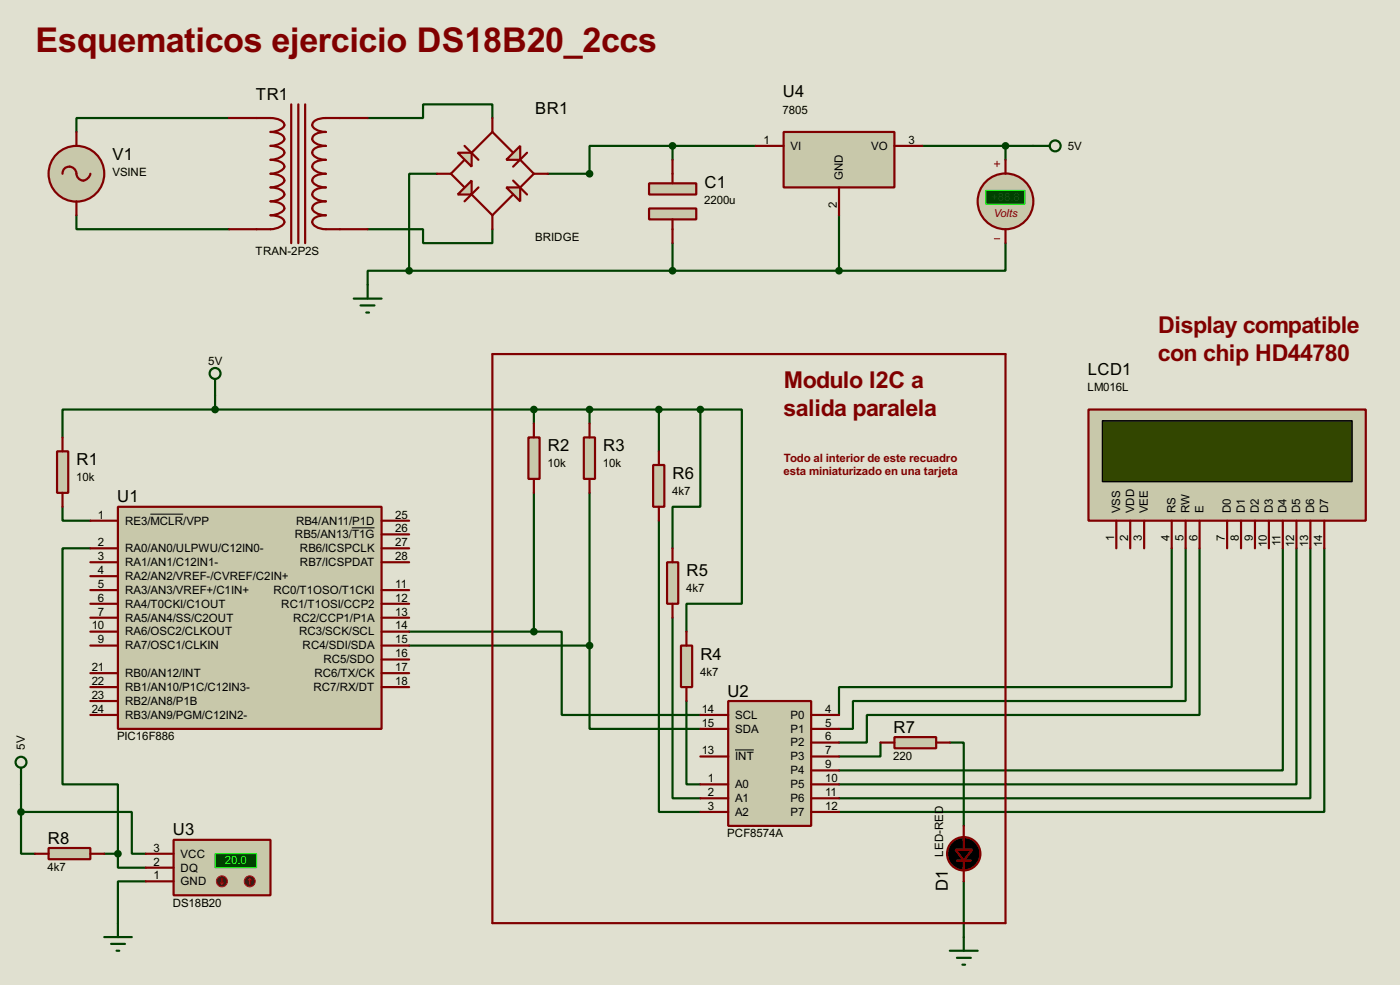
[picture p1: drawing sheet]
<svg xmlns="http://www.w3.org/2000/svg" width="256mm" height="180mm" viewBox="0 0 256 180" stroke-linecap="round" stroke-linejoin="round" font-family="sans-serif">
<path d="M0 0h256.5v180.3h-256.5z" fill="#e0e0d0"/>
<g fill="none" stroke="#004000" stroke-width=".4">
<path d="M14 39.4v2.6h28M42 21.6h-28v2.6M67.4 21.6h10.1v-2.5h12.7v2.5M80.1 31.8h-5.1v17.8M123.2 26.7h-15.2v5.1h-7.6M123.2 26.7v2.6M123.2 26.7h15.3M153.7 39.4v10.2M169 26.7h20.3M184.2 26.7v2.6M67.4 42h10.1v2.5h12.7v-2.5M75 49.6h-7.6v2.5"/>
<path d="M75 49.6h78.7M123.2 44.5v5.1M184.2 44.5v5.1h-30.5M39.4 75h-27.9v5.1M39.4 75h88.9M39.4 72.4v2.6M97.8 75v2.5M108 75v2.5M120.7 75v7.6M128.3 75v17.8h-5.1v7.6M128.3 75h7.6v35.5h-10.1v5.1M11.5 92.8v2.5h5.1"/>
<path d="M97.8 90.2v25.4M108 90.2v28M120.7 95.3v53.3h7.6M16.6 100.4h-5.1v43.2h10.1v12.7M75 118.2h33M75 115.6h22.8M97.8 115.6h5.1v15.3h25.4M108 118.2v15.2h20.3M123.2 113.1v33h5.1M214.7 100.4v25.4h-61v5.1M217.2 100.4v27.9h-60.9v5.1h-2.6M219.8 100.4v30.5h-61v5h-5.1"/>
<path d="M235 100.4v40.6h-81.3M237.5 100.4v43.2h-83.8M240.1 100.4v45.7h-86.4M242.6 100.4v48.2h-88.9M125.8 128.3v15.3h2.5M161.3 135.9v2.6h-7.6M174 135.9h2.6v15.3M3.9 148.6v7.7h2.5M3.9 148.6h20.3v7.7h2.5M3.9 143.6v5M19.1 156.3h2.5M21.6 156.3v2.5h5.1"/>
<path d="M26.7 161.3h-5.1v7.7M176.6 161.3v10.2"/>
</g>
<path d="M21.6 92.8h48.3v40.6h-48.3z" fill="#c8c8aa" stroke="#800000" stroke-width=".4"/>
<g fill="none" stroke="#800000" stroke-width=".4">
<path d="M16.6 95.3h5M69.9 97.8h5.1M69.9 95.3h5.1M16.6 100.4h5M16.6 102.9h5M16.6 105.5h5M16.6 110.5h5M16.6 113.1h5M16.6 118.2h5M16.6 115.6h5M16.6 108h5M69.9 100.4h5.1"/>
<path d="M69.9 102.9h5.1M69.9 110.5h5.1M69.9 113.1h5.1M69.9 118.2h5.1M69.9 115.6h5.1M69.9 108h5.1M16.6 123.2h5M16.6 125.8h5M16.6 128.3h5M16.6 130.9h5M69.9 123.2h5.1M69.9 125.8h5.1"/>
<path d="M69.9 120.7h5.1"/>
</g>
<path d="M27.6 94.1h6M64.5 96.6h4.1" fill="none" stroke="#000" stroke-width=".18"/>
<path d="M133.4 128.3h15.2v22.9h-15.2z" fill="#c8c8aa" stroke="#800000" stroke-width=".4"/>
<g fill="none" stroke="#800000" stroke-width=".4">
<path d="M128.3 130.9h5.1M128.3 133.4h5.1M128.3 138.5h5.1M148.6 130.9h5.1M148.6 133.4h5.1M148.6 138.5h5.1M148.6 135.9h5.1M128.3 143.6h5.1M128.3 146.1h5.1M128.3 148.6h5.1M148.6 143.6h5.1M148.6 146.1h5.1"/>
<path d="M148.6 148.6h5.1M148.6 141h5.1"/>
</g>
<path d="M134.7 137.3h3.4" fill="none" stroke="#000" stroke-width=".18"/>
<path d="M10.5 82.6h2v7.6h-2z" fill="#c8c8aa" stroke="#800000" stroke-width=".4"/>
<path d="M11.5 80.1v2.5M11.5 90.2v2.6" fill="none" stroke="#800000" stroke-width=".4"/>
<path d="M96.8 80.1h2.1v7.6h-2.1z" fill="#c8c8aa" stroke="#800000" stroke-width=".4"/>
<path d="M97.8 77.5v2.6M97.8 87.7v2.5" fill="none" stroke="#800000" stroke-width=".4"/>
<path d="M107 80.1h2v7.6h-2z" fill="#c8c8aa" stroke="#800000" stroke-width=".4"/>
<path d="M108 77.5v2.6M108 87.7v2.5" fill="none" stroke="#800000" stroke-width=".4"/>
<circle cx="14" cy="31.8" r="5.1" fill="#c8c8aa" stroke="#800000" stroke-width=".4"/>
<path d="M53.4 19.1v25.4M54.7 19.1v25.4M55.9 19.1v25.4M11.5 31.8a1.28 1.28 0 0 1 1.2-1.3 1.28 1.28 0 0 1 1.3 1.3 1.28 1.28 0 0 0 1.3 1.3 1.28 1.28 0 0 0 1.3-1.3M14 24.2v2.5M14 36.9v2.5M42 21.6h7.6a2.33 2.33 0 0 1 2.5 1.3 2.68 2.68 0 0 1-2.5 1.3 3.1 3.1 0 0 1 2.4 .9 .88 .88 0 0 1-.7 1.2l-1.1 .3-.6 .1a3.2 3.2 0 0 1 2.4 .9 .9 .9 0 0 1-.7 1.2l-1.1 .4-.6 .1a3.2 3.2 0 0 1 2.4 .8 .89 .89 0 0 1-.7 1.2l-1.1 .4-.6 .1a3.2 3.2 0 0 1 2.4 .9 .86 .86 0 0 1-.7 1.2l-1.1 .3-.6 .1a2.33 2.33 0 0 1 2.5 1.3 2.68 2.68 0 0 1-2.5 1.3 3.1 3.1 0 0 1 2.4 .9 .88 .88 0 0 1-.7 1.2l-1.1 .3-.6 .1a3.2 3.2 0 0 1 2.4 .9 .9 .9 0 0 1-.7 1.2l-1.1 .4-.6 .1h-7.6M67.4 21.6h-7.7a2.8 2.8 0 0 0-2.4 .9 .89 .89 0 0 0 .6 1.2l1.1 .4 .7 .1a2.77 2.77 0 0 0-2.4 .9 .9 .9 0 0 0 .6 1.2l1.1 .3 .7 .1a2.84 2.84 0 0 0-2.4 .9 .93 .93 0 0 0 .6 1.2l1.1 .4 .7 .1a2.84 2.84 0 0 0-2.4 .8 .91 .91 0 0 0 .6 1.2l1.1 .4 .7 .1a2.84 2.84 0 0 0-2.4 .9 .88 .88 0 0 0 .6 1.2l1.1 .3 .7 .1a2.8 2.8 0 0 0-2.4 .9 .89 .89 0 0 0 .6 1.2l1.1 .4 .7 .1a2.77 2.77 0 0 0-2.4 .9 .9 .9 0 0 0 .6 1.2l1.1 .3 .7 .1a2.84 2.84 0 0 0-2.4 .9 .93 .93 0 0 0 .6 1.2l1.1 .4 .7 .1h7.7" fill="none" stroke="#800000" stroke-width=".4"/>
<path d="M92.8 34.3h2.5v2.6z" fill="#c8c8aa" stroke="#800000" stroke-width=".4"/>
<path d="M85.1 26.7l2.6 2.6M85.1 29.3l-2.5 2.5 2.5 2.5M86.4 28l3.8-3.8 3.8 3.8M86.4 35.6l3.8 3.8 3.8-3.8M87.7 34.3l-2.6 2.6M94 33.1l2.6 2.5M95.3 29.3l2.5 2.5-2.5 2.5M96.6 28l-2.6 2.5" fill="none" stroke="#800000" stroke-width=".4"/>
<g fill="#c8c8aa" stroke="#800000" stroke-width=".4">
<path d="M92.8 29.3l2.5-2.6v2.6z"/>
<path d="M83.9 28h2.5v2.5z"/>
<path d="M83.9 35.6l2.5-2.5v2.5z"/>
</g>
<path d="M80.1 31.8h2.5M90.2 21.6v2.6M90.2 39.4v2.6M97.8 31.8h2.6" fill="none" stroke="#800000" stroke-width=".4"/>
<g fill="#004000" stroke="#004000" stroke-width=".4">
<circle cx="74.9" cy="49.6" r=".5"/>
<circle cx="108" cy="31.8" r=".5"/>
</g>
<g fill="#c8c8aa" stroke="#800000" stroke-width=".4">
<path d="M118.9 33.6h8.7v2h-8.7z"/>
<path d="M118.9 38.2h8.7v2h-8.7z"/>
</g>
<path d="M123.2 29.3v4.3M123.2 40.2v4.3" fill="none" stroke="#800000" stroke-width=".4"/>
<g fill="#004000" stroke="#004000" stroke-width=".4">
<circle cx="123.2" cy="26.7" r=".5"/>
<circle cx="97.8" cy="75" r=".5"/>
<circle cx="108" cy="75" r=".5"/>
</g>
<path d="M64.8 54.7h5.1M66.1 55.9h2.5M67.1 57.2h.5M67.4 52.1v2.6" fill="none" stroke="#004000" stroke-width=".4"/>
<path d="M124.8 118.2h2v7.6h-2z" fill="#c8c8aa" stroke="#800000" stroke-width=".4"/>
<path d="M125.8 115.6v2.6M125.8 125.8v2.5" fill="none" stroke="#800000" stroke-width=".4"/>
<path d="M122.2 102.9h2.1v7.6h-2.1z" fill="#c8c8aa" stroke="#800000" stroke-width=".4"/>
<path d="M123.2 100.4v2.5M123.2 110.5v2.6" fill="none" stroke="#800000" stroke-width=".4"/>
<path d="M119.7 85.1h2v7.7h-2z" fill="#c8c8aa" stroke="#800000" stroke-width=".4"/>
<path d="M120.7 82.6v2.5M120.7 92.8v2.5" fill="none" stroke="#800000" stroke-width=".4"/>
<g fill="#004000" stroke="#004000" stroke-width=".4">
<circle cx="120.7" cy="75" r=".5"/>
<circle cx="128.3" cy="75" r=".5"/>
</g>
<path d="M163.9 134.9h7.6v2.1h-7.6z" fill="#c8c8aa" stroke="#800000" stroke-width=".4"/>
<path d="M161.3 135.9h2.6M171.5 135.9h2.5M175.3 157.5h2.6M176.6 151.2v4.3M176.6 157.5v3.8" fill="none" stroke="#800000" stroke-width=".4"/>
<g fill="#000" stroke="#800000" stroke-width=".4">
<path d="M175.1 155.5h3l-1.5 2z"/>
<circle cx="176.5" cy="156.3" r="3.1"/>
</g>
<g fill="#004000" stroke="#004000" stroke-width=".4">
<circle cx="108" cy="118.2" r=".5"/>
<circle cx="97.8" cy="115.6" r=".5"/>
</g>
<circle cx="184.2" cy="36.9" r="5.1" fill="#c8c8aa" stroke="#800000" stroke-width=".4"/>
<path d="M182.2 30h1M182.7 29.5v1M182.2 43.7h1" fill="none" stroke="#800000" stroke-width=".18"/>
<path d="M180.6 34.9h7.2v2.5h-7.2z" fill="#004000" stroke="#0f0" stroke-width=".2"/>
<path d="M184.2 29.3v2.5M184.2 42v2.5" fill="none" stroke="#800000" stroke-width=".4"/>
<g fill="none" stroke="#004000" stroke-width=".4">
<path d="M189.3 26.7h3M39.4 69.4v3M174 174h5.1M175.3 175.3h2.6M176.3 176.6h.5M176.6 171.5v2.5"/>
<circle cx="193.3" cy="26.7" r="1"/>
<circle cx="39.4" cy="68.4" r="1"/>
</g>
<g fill="#004000" stroke="#004000" stroke-width=".4">
<circle cx="184.2" cy="26.7" r=".5"/>
<circle cx="39.4" cy="75" r=".5"/>
</g>
<path d="M143.6 24.2h20.3v10.1h-20.3z" fill="#c8c8aa" stroke="#800000" stroke-width=".4"/>
<path d="M138.5 26.7h5.1M153.7 34.3v5.1M163.9 26.7h5.1" fill="none" stroke="#800000" stroke-width=".4"/>
<g fill="#004000" stroke="#004000" stroke-width=".4">
<circle cx="123.2" cy="49.6" r=".5"/>
<circle cx="153.7" cy="49.6" r=".5"/>
</g>
<path d="M199.4 75h50.8v20.3h-50.8z" fill="#c8c8aa" stroke="#800000" stroke-width=".4"/>
<path d="M202 77h45.7v11.2h-45.7z" fill="#324600" stroke="#000" stroke-width=".25"/>
<g fill="none" stroke="#800000" stroke-width=".4">
<path d="M90.2 64.8h94v104.2h-94zM204.5 95.3v5.1M207.1 95.3v5.1M209.6 95.3v5.1M214.7 95.3v5.1M217.2 95.3v5.1M219.8 95.3v5.1M224.8 95.3v5.1M227.4 95.3v5.1M229.9 95.3v5.1M232.5 95.3v5.1M235 95.3v5.1"/>
<path d="M237.5 95.3v5.1M240.1 95.3v5.1M242.6 95.3v5.1"/>
</g>
<path d="M31.8 153.7h17.8v10.2h-17.8z" fill="#c8c8aa" stroke="#800000" stroke-width=".4"/>
<path d="M39.4 156.3h7.6v2.5h-7.6z" fill="#004000" stroke="#0f0" stroke-width=".2"/>
<path d="M26.7 158.8h5.1M26.7 156.3h5.1M26.7 161.3h5.1" fill="none" stroke="#800000" stroke-width=".4"/>
<circle cx="45.7" cy="161.3" r="1" fill="#400000" stroke="#f00" stroke-width=".2"/>
<path d="M45.8 160.8l-.3 .3M45.8 160.8l.2 .3M45.8 160.8v1.1" fill="none" stroke="#f00" stroke-width=".2"/>
<circle cx="40.6" cy="161.3" r="1" fill="#400000" stroke="#f00" stroke-width=".2"/>
<path d="M40.4 161.6l.3 .3M40.7 160.8v1.1M40.9 161.6l-.2 .3" fill="none" stroke="#f00" stroke-width=".2"/>
<g fill="none" stroke="#004000" stroke-width=".4">
<path d="M3.9 140.5v3.1"/>
<circle cx="3.8" cy="139.5" r="1"/>
</g>
<path d="M8.9 155.2h7.7v2.1h-7.7z" fill="#c8c8aa" stroke="#800000" stroke-width=".4"/>
<path d="M6.4 156.3h2.5M16.6 156.3h2.5" fill="none" stroke="#800000" stroke-width=".4"/>
<g fill="#004000" stroke="#004000" stroke-width=".4">
<circle cx="21.6" cy="156.3" r=".5"/>
<circle cx="3.8" cy="148.6" r=".5"/>
</g>
<path d="M19.1 171.5h5.1M20.4 172.8h2.5M21.4 174h.5M21.6 169v2.5" fill="none" stroke="#004000" stroke-width=".4"/>
<text font-size="7" fill="#800000" x="6.5" y="9.5">Esquematicos ejercicio DS18B20_2ccs</text>
<g font-size="4.8" fill="#800000">
<text x="212.1" y="66">con chip HD44780</text>
<text x="212.2" y="61">Display compatible</text>
<text x="143.6" y="71.1">Modulo I2C a</text>
<text x="143.6" y="76.2">salida paralela</text>
</g>
<g font-size="3.4">
<text x="143.4" y="17.8">U4</text>
<text x="46.9" y="18.3">TR1</text>
<text x="98.1" y="20.8">BR1</text>
<text x="20.6" y="29.3">V1</text>
<text x="129.1" y="34.4">C1</text>
<text x="199.3" y="68.6">LCD1</text>
<text x="100.4" y="82.6">R2</text>
<text x="110.5" y="82.6">R3</text>
<text x="14" y="85.2">R1</text>
<text x="123.2" y="87.7">R6</text>
<text x="21.5" y="92">U1</text>
<text x="125.8" y="105.5">R5</text>
<text x="128.3" y="120.7">R4</text>
<text x="133.3" y="127.5">U2</text>
<text x="163.7" y="134.1">R7</text>
<text x="8.8" y="154.4">R8</text>
<text x="31.7" y="152.9">U3</text>
<text x="173.7" y="163.1" transform="rotate(-90 173.7 163.1)">D1</text>
</g>
<g font-size="2.4">
<text x="143.4" y="20.8">7805</text>
<text x="139.9" y="26.3">1</text>
<text x="144.8" y="27.4">VI</text>
<text x="159.6" y="27.4">VO</text>
<text x="166.4" y="26.3">3</text>
<text x="195.6" y="27.4">5V</text>
<text x="20.6" y="32.2">VSINE</text>
<text x="154.4" y="33" transform="rotate(-90 154.4 33)">GND</text>
<text x="129" y="37.3">2200u</text>
<text x="153.3" y="38" transform="rotate(-90 153.3 38)">2</text>
<text x="46.8" y="46.6">TRAN-2P2S</text>
<text x="98" y="44.1">BRIDGE</text>
<text x="38.2" y="66.7">5V</text>
<text x="199.2" y="71.6">LM016L</text>
<text x="14" y="88.1">10k</text>
<text x="100.3" y="85.6">10k</text>
<text x="110.5" y="85.6">10k</text>
<text x="18" y="94.9">1</text>
<text x="72.4" y="94.9">25</text>
<text x="123.2" y="90.7">4k7</text>
<text x="205.2" y="94" transform="rotate(-90 205.2 94)">VSS</text>
<text x="207.8" y="94" transform="rotate(-90 207.8 94)">VDD</text>
<text x="210.3" y="94" transform="rotate(-90 210.3 94)">VEE</text>
<text x="215.4" y="94" transform="rotate(-90 215.4 94)">RS</text>
<text x="217.9" y="94" transform="rotate(-90 217.9 94)">RW</text>
<text x="220.5" y="94" transform="rotate(-90 220.5 94)">E</text>
<text x="225.5" y="94" transform="rotate(-90 225.5 94)">D0</text>
<text x="228.1" y="94" transform="rotate(-90 228.1 94)">D1</text>
<text x="230.6" y="94" transform="rotate(-90 230.6 94)">D2</text>
<text x="233.2" y="94" transform="rotate(-90 233.2 94)">D3</text>
<text x="235.7" y="94" transform="rotate(-90 235.7 94)">D4</text>
<text x="238.2" y="94" transform="rotate(-90 238.2 94)">D5</text>
<text x="240.8" y="94" transform="rotate(-90 240.8 94)">D6</text>
<text x="243.3" y="94" transform="rotate(-90 243.3 94)">D7</text>
<text x="18" y="100">2</text>
<text x="22.9" y="101.1">RA0/AN0/ULPWU/C12IN0-</text>
<text x="22.9" y="96">RE3/MCLR/VPP</text>
<text x="54" y="98.5">RB5/AN13/T1G</text>
<text x="54.2" y="96">RB4/AN11/P1D</text>
<text x="54.9" y="101.1">RB6/ICSPCLK</text>
<text x="72.4" y="100">27</text>
<text x="72.4" y="97.4">26</text>
<text x="204.1" y="99" transform="rotate(-90 204.1 99)">1</text>
<text x="206.7" y="99" transform="rotate(-90 206.7 99)">2</text>
<text x="209.2" y="99" transform="rotate(-90 209.2 99)">3</text>
<text x="214.3" y="99" transform="rotate(-90 214.3 99)">4</text>
<text x="216.8" y="99" transform="rotate(-90 216.8 99)">5</text>
<text x="219.4" y="99" transform="rotate(-90 219.4 99)">6</text>
<text x="224.4" y="98.9" transform="rotate(-90 224.4 98.9)">7</text>
<text x="227" y="99" transform="rotate(-90 227 99)">8</text>
<text x="229.5" y="99" transform="rotate(-90 229.5 99)">9</text>
<text x="232.1" y="100.1" transform="rotate(-90 232.1 100.1)">10</text>
<text x="234.6" y="99.9" transform="rotate(-90 234.6 99.9)">11</text>
<text x="237.1" y="100.1" transform="rotate(-90 237.1 100.1)">12</text>
<text x="239.7" y="100.1" transform="rotate(-90 239.7 100.1)">13</text>
<text x="242.2" y="100.1" transform="rotate(-90 242.2 100.1)">14</text>
<text x="18" y="102.5">3</text>
<text x="18" y="105.1">4</text>
<text x="18" y="107.6">5</text>
<text x="22.9" y="103.6">RA1/AN1/C12IN1-</text>
<text x="22.9" y="106.2">RA2/AN2/VREF-/CVREF/C2IN+</text>
<text x="54.9" y="103.6">RB7/ICSPDAT</text>
<text x="72.4" y="107.6">11</text>
<text x="72.4" y="102.5">28</text>
<text x="18" y="110.1">6</text>
<text x="18" y="112.7">7</text>
<text x="22.9" y="111.2">RA4/T0CKI/C1OUT</text>
<text x="22.9" y="113.8">RA5/AN4/SS/C2OUT</text>
<text x="22.9" y="108.7">RA3/AN3/VREF+/C1IN+</text>
<text x="50.1" y="108.7">RC0/T1OSO/T1CKI</text>
<text x="51.5" y="111.2">RC1/T1OSI/CCP2</text>
<text x="53.7" y="113.8">RC2/CCP1/P1A</text>
<text x="72.4" y="110.1">12</text>
<text x="72.4" y="112.7">13</text>
<text x="125.7" y="108.4">4k7</text>
<text x="16.8" y="115.2">10</text>
<text x="18" y="117.8">9</text>
<text x="22.9" y="118.9">RA7/OSC1/CLKIN</text>
<text x="22.9" y="116.3">RA6/OSC2/CLKOUT</text>
<text x="54.8" y="116.3">RC3/SCK/SCL</text>
<text x="55.4" y="118.9">RC4/SDI/SDA</text>
<text x="72.4" y="117.8">15</text>
<text x="72.4" y="115.2">14</text>
<text x="16.8" y="122.8">21</text>
<text x="16.8" y="125.4">22</text>
<text x="22.9" y="123.9">RB0/AN12/INT</text>
<text x="57.6" y="123.9">RC6/TX/CK</text>
<text x="59.2" y="121.4">RC5/SDO</text>
<text x="72.4" y="125.4">18</text>
<text x="72.4" y="122.8">17</text>
<text x="72.4" y="120.3">16</text>
<text x="128.3" y="123.7">4k7</text>
<text x="16.8" y="127.9">23</text>
<text x="16.8" y="130.5">24</text>
<text x="22.9" y="126.5">RB1/AN10/P1C/C12IN3-</text>
<text x="22.9" y="129">RB2/AN8/P1B</text>
<text x="22.9" y="131.6">RB3/AN9/PGM/C12IN2-</text>
<text x="57.4" y="126.5">RC7/RX/DT</text>
<text x="128.6" y="130.5">14</text>
<text x="134.7" y="131.6">SCL</text>
<text x="144.8" y="131.6">P0</text>
<text x="151.2" y="130.5">4</text>
<text x="4.5" y="137.2" transform="rotate(-90 4.5 137.2)">5V</text>
<text x="21.4" y="135.5">PIC16F886</text>
<text x="128.6" y="133">15</text>
<text x="134.7" y="134.1">SDA</text>
<text x="144.8" y="134.1">P1</text>
<text x="144.8" y="136.6">P2</text>
<text x="151.2" y="133">5</text>
<text x="151.2" y="135.5">6</text>
<text x="128.6" y="138.1">13</text>
<text x="129.7" y="143.2">1</text>
<text x="134.7" y="139.2">INT</text>
<text x="144.8" y="139.2">P3</text>
<text x="144.8" y="141.7">P4</text>
<text x="151.2" y="138.1">7</text>
<text x="151.2" y="140.6">9</text>
<text x="151.2" y="143.2">10</text>
<text x="163.7" y="139.1">220</text>
<text x="129.7" y="145.7">2</text>
<text x="129.7" y="148.2">3</text>
<text x="134.7" y="144.3">A0</text>
<text x="134.7" y="146.8">A1</text>
<text x="134.7" y="149.3">A2</text>
<text x="144.8" y="144.3">P5</text>
<text x="144.8" y="146.8">P6</text>
<text x="144.8" y="149.3">P7</text>
<text x="151.2" y="145.7">11</text>
<text x="151.2" y="148.2">12</text>
<text x="28.1" y="155.9">3</text>
<text x="133.2" y="153.3">PCF8574A</text>
<text x="8.7" y="159.4">4k7</text>
<text x="28.1" y="158.4">2</text>
<text x="28.1" y="160.9">1</text>
<text x="33.1" y="159.5">DQ</text>
<text x="33.1" y="157">VCC</text>
<text x="172.8" y="156.8" transform="rotate(-90 172.8 156.8)">LED-RED</text>
<text x="31.6" y="166">DS18B20</text>
<text x="33.1" y="162">GND</text>
</g>
<text font-size="2.4" fill="#008000" x="181.6" y="36.8">+88.8</text>
<g font-size="2.4" fill="#800000">
<text x="143.6" y="87">esta miniaturizado en una tarjeta</text>
<text x="143.6" y="84.5">Todo al interior de este recuadro</text>
</g>
<text font-size="2.4" fill="#0f0" x="41.2" y="158.2">20.0</text>
<text font-size="2.3" fill="#800000" x="182" y="39.8">Volts</text>
</svg>
